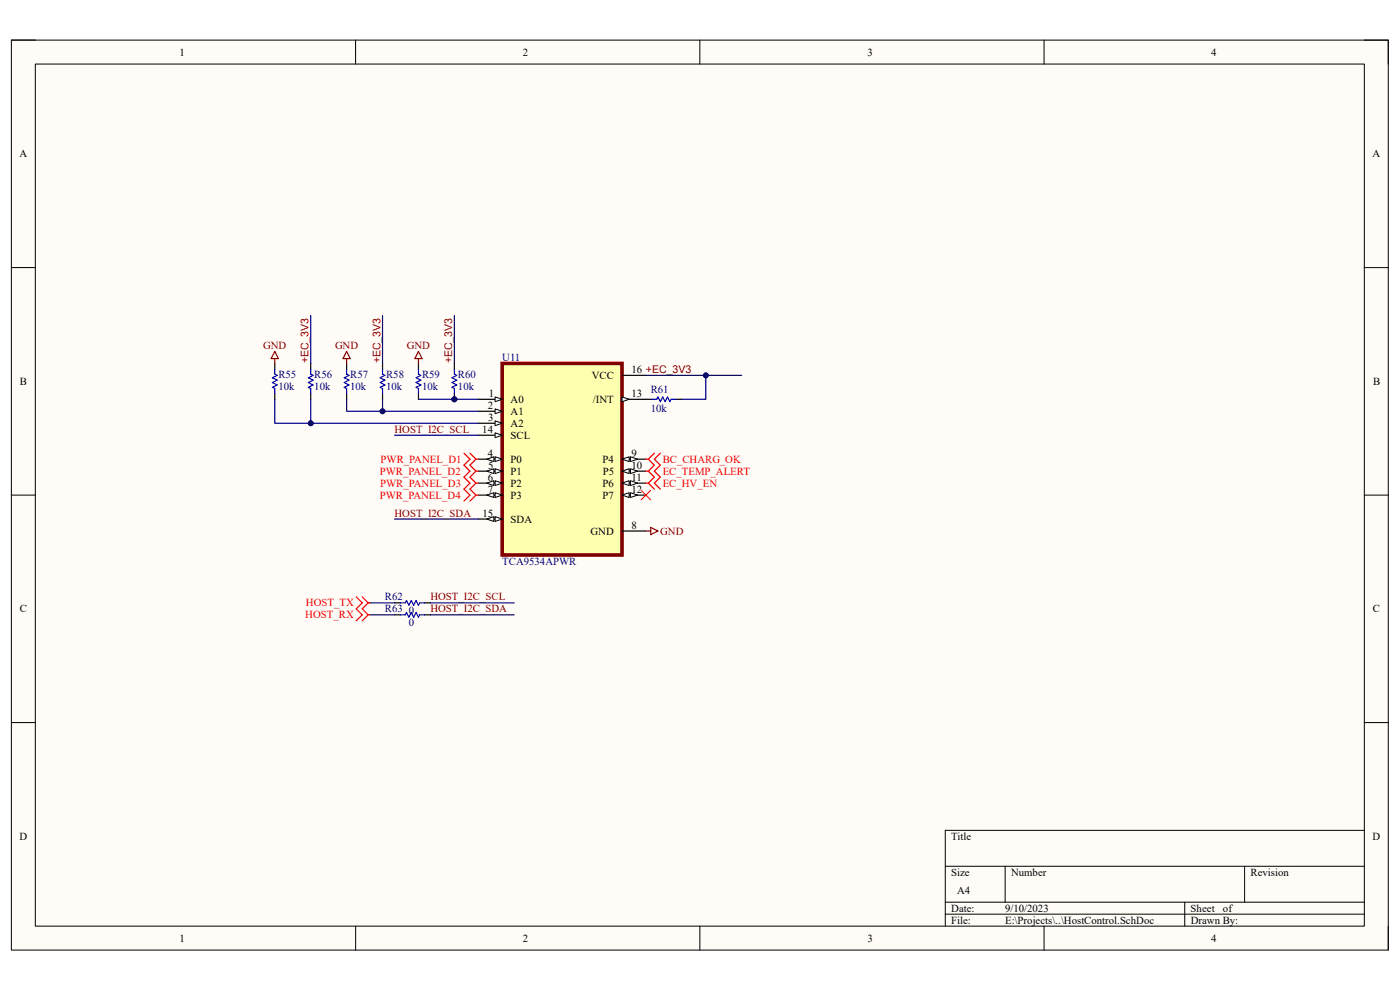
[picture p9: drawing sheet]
<svg xmlns="http://www.w3.org/2000/svg" width="297mm" height="210mm" viewBox="0 0 297 210" stroke-linecap="round" stroke-linejoin="round" font-family="sans-serif">
<path d="M2.4 8.5h292.1v193h-292.1z" fill-rule="evenodd" fill="#fffcf8"/>
<path d="M2.4 8.5h292.1v193h-292.1z" fill="none" stroke="#000" stroke-width=".21"/>
<path d="M7.5 13.6h281.9v182.9h-281.9z" fill-rule="evenodd" fill="#fffcf8"/>
<g fill="none" stroke="#000" stroke-width=".21">
<path d="M2.4 8.5h5.1M7.5 13.6h281.9v182.9h-281.9zM75.4 8.5v5.1M148.5 8.5v5.1M221.5 8.5v5.1M289.4 8.5h5.1v5.1M2.4 56.8h5.1M289.4 56.8h5.1M2.4 105h5.1M289.4 105h5.1M2.4 153.3h5.1M289.4 153.3h5.1"/>
<path d="M289.4 176.1h-88.9v20.4M75.4 196.5v5M148.5 196.5v5M200.5 183.8h88.9M200.5 191.4h88.9M200.5 193.9h88.9M213.2 183.8v7.6M221.5 196.5v5M251.3 191.4v5.1M264 183.8v7.6M294.5 196.5v5"/>
</g>
<path d="M106.6 77.1h25.4v40.6h-25.4z" fill-rule="evenodd" fill="#ffffb0"/>
<path d="M106.6 77.1h25.4v40.6h-25.4z" fill="none" stroke="#800000" stroke-width=".76"/>
<path d="M101.5 84.7h5.1" fill="none" stroke="#000" stroke-width=".25"/>
<path d="M105 84.2l1.6 .5-1.6 .5z" fill="#f8fcff"/>
<path d="M105 84.2l1.6 .5-1.6 .5z" fill="none" stroke="#000" stroke-width=".21"/>
<path d="M101.5 87.2h5.1" fill="none" stroke="#000" stroke-width=".25"/>
<path d="M105 86.7l1.6 .5-1.6 .6z" fill="#f8fcff"/>
<path d="M105 86.7l1.6 .5-1.6 .6z" fill="none" stroke="#000" stroke-width=".21"/>
<path d="M101.5 89.8h5.1" fill="none" stroke="#000" stroke-width=".25"/>
<path d="M105 89.3l1.6 .5-1.6 .5z" fill="#f8fcff"/>
<path d="M105 89.3l1.6 .5-1.6 .5z" fill="none" stroke="#000" stroke-width=".21"/>
<path d="M101.5 92.3h5.1" fill="none" stroke="#000" stroke-width=".25"/>
<path d="M105 91.8l1.6 .5-1.6 .5z" fill="#f8fcff"/>
<path d="M105 91.8l1.6 .5-1.6 .5z" fill="none" stroke="#000" stroke-width=".21"/>
<path d="M101.5 97.4h5.1" fill="none" stroke="#000" stroke-width=".25"/>
<path d="M105 96.9l1.6 .5-1.6 .5z" fill="#f8fcff"/>
<path d="M105 96.9l1.6 .5-1.6 .5z" fill="none" stroke="#000" stroke-width=".21"/>
<path d="M103.3 97.4l1.5-.5v1z" fill="#f8fcff"/>
<path d="M103.3 97.4l1.5-.5v1z" fill="none" stroke="#000" stroke-width=".21"/>
<path d="M101.5 99.9h5.1" fill="none" stroke="#000" stroke-width=".25"/>
<path d="M105 99.4l1.6 .5-1.6 .6z" fill="#f8fcff"/>
<path d="M105 99.4l1.6 .5-1.6 .6z" fill="none" stroke="#000" stroke-width=".21"/>
<path d="M103.3 99.9l1.5-.5v1.1z" fill="#f8fcff"/>
<path d="M103.3 99.9l1.5-.5v1.1z" fill="none" stroke="#000" stroke-width=".21"/>
<path d="M101.5 102.5h5.1" fill="none" stroke="#000" stroke-width=".25"/>
<path d="M105 102l1.6 .5-1.6 .5z" fill="#f8fcff"/>
<path d="M105 102l1.6 .5-1.6 .5z" fill="none" stroke="#000" stroke-width=".21"/>
<path d="M103.3 102.5l1.5-.5v1z" fill="#f8fcff"/>
<path d="M103.3 102.5l1.5-.5v1z" fill="none" stroke="#000" stroke-width=".21"/>
<path d="M101.5 105h5.1" fill="none" stroke="#000" stroke-width=".25"/>
<path d="M105 104.5l1.6 .5-1.6 .5z" fill="#f8fcff"/>
<path d="M105 104.5l1.6 .5-1.6 .5z" fill="none" stroke="#000" stroke-width=".21"/>
<path d="M103.3 105l1.5-.5v1z" fill="#f8fcff"/>
<path d="M103.3 105l1.5-.5v1z" fill="none" stroke="#000" stroke-width=".21"/>
<path d="M101.5 110.1h5.1" fill="none" stroke="#000" stroke-width=".25"/>
<path d="M105 109.6l1.6 .5-1.6 .5z" fill="#f8fcff"/>
<path d="M105 109.6l1.6 .5-1.6 .5z" fill="none" stroke="#000" stroke-width=".21"/>
<path d="M103.3 110.1l1.5-.5v1z" fill="#f8fcff"/>
<path d="M103.3 110.1l1.5-.5v1z" fill="none" stroke="#000" stroke-width=".21"/>
<path d="M132 79.6h5M132 84.7h5" fill="none" stroke="#000" stroke-width=".25"/>
<path d="M132 84.2l1.5 .5-1.5 .5z" fill="#f8fcff"/>
<path d="M132 84.2l1.5 .5-1.5 .5z" fill="none" stroke="#000" stroke-width=".21"/>
<path d="M132 97.4h5" fill="none" stroke="#000" stroke-width=".25"/>
<path d="M132 97.4l1.5-.5v1z" fill="#f8fcff"/>
<path d="M132 97.4l1.5-.5v1z" fill="none" stroke="#000" stroke-width=".21"/>
<path d="M133.7 96.9l1.6 .5-1.6 .5z" fill="#f8fcff"/>
<path d="M133.7 96.9l1.6 .5-1.6 .5z" fill="none" stroke="#000" stroke-width=".21"/>
<path d="M132 99.9h5" fill="none" stroke="#000" stroke-width=".25"/>
<path d="M132 99.9l1.5-.5v1.1z" fill="#f8fcff"/>
<path d="M132 99.9l1.5-.5v1.1z" fill="none" stroke="#000" stroke-width=".21"/>
<path d="M133.7 99.4l1.6 .5-1.6 .6z" fill="#f8fcff"/>
<path d="M133.7 99.4l1.6 .5-1.6 .6z" fill="none" stroke="#000" stroke-width=".21"/>
<path d="M132 102.5h5" fill="none" stroke="#000" stroke-width=".25"/>
<path d="M132 102.5l1.5-.5v1z" fill="#f8fcff"/>
<path d="M132 102.5l1.5-.5v1z" fill="none" stroke="#000" stroke-width=".21"/>
<path d="M133.7 102l1.6 .5-1.6 .5z" fill="#f8fcff"/>
<path d="M133.7 102l1.6 .5-1.6 .5z" fill="none" stroke="#000" stroke-width=".21"/>
<path d="M132 105h5" fill="none" stroke="#000" stroke-width=".25"/>
<path d="M132 105l1.5-.5v1z" fill="#f8fcff"/>
<path d="M132 105l1.5-.5v1z" fill="none" stroke="#000" stroke-width=".21"/>
<path d="M133.7 104.5l1.6 .5-1.6 .5z" fill="#f8fcff"/>
<path d="M133.7 104.5l1.6 .5-1.6 .5z" fill="none" stroke="#000" stroke-width=".21"/>
<path d="M88.8 77.1v1.3M88.8 83.4v1.3M137 84.7h1.3M143.4 84.7h1.3M132 112.6h5" fill="none" stroke="#000" stroke-width=".25"/>
<g fill="none" stroke="#f00" stroke-width=".25">
<path d="M98.4 96.1l1.3 1.3-1.3 1.3 1.3 1.2-1.3 1.3 1.3 1.3-1.3 1.3 1.3 1.2-1.3 1.3M99.7 96.1l1.3 1.3M101 99.9l-1.3 1.3 1.3 1.3M101 97.4l-1.3 1.3 1.3 1.2M101 99.9h.5M101 97.4h.5M137 99.9h.5M137.5 99.9l1.3 1.3M138.8 98.7l-1.3 1.2M140.1 98.7l-1.3 1.2 1.3 1.3M101 102.5l-1.3 1.3 1.3 1.2M101 102.5h.5"/>
<path d="M101 105l-1.3 1.3M101 105h.5"/>
</g>
<path d="M137 112.6h1.1M138.1 111.9l1.5 .7-1.5 .8z" fill="none" stroke="#800000" stroke-width=".25"/>
<path d="M88.8 78.4v1l.5 .2-1 .5 1 .5-1 .6 1 .5-1 .5 .5 .2v1M138.3 84.7h1l.3-.5 .5 1 .5-1 .5 1 .5-1 .5 1 .3-.5h1" fill="none" stroke="#00f" stroke-width=".25"/>
<circle cx="96.4" cy="84.7" r=".51" fill="#000080"/>
<circle cx="96.4" cy="84.7" r=".51" fill="none" stroke="#000080" stroke-width=".21"/>
<path d="M96.4 83.4v1.3" fill="none" stroke="#000" stroke-width=".25"/>
<circle cx="96.4" cy="84.7" r=".51" fill="#000080"/>
<circle cx="96.4" cy="84.7" r=".51" fill="none" stroke="#000080" stroke-width=".21"/>
<g fill="none" stroke="#000" stroke-width=".25">
<path d="M58.3 77.1v1.3M65.9 77.1v1.3M73.5 77.1v1.3M81.2 77.1v1.3M96.4 77.1v1.3M58.3 83.4v1.3M65.9 83.4v1.3M73.5 83.4v1.3M81.2 83.4v1.3M83.7 127.9h1.3M83.7 130.4h1.3M90 127.9h1.3"/>
<path d="M90 130.4h1.3"/>
</g>
<path d="M58.3 78.4v1l.5 .2-1 .5 1 .5-1 .6 1 .5-1 .5 .5 .2v1M65.9 78.4v1l.5 .2-1 .5 1 .5-1 .6 1 .5-1 .5 .5 .2v1M73.5 78.4v1l.5 .2-1 .5 1 .5-1 .6 1 .5-1 .5 .5 .2v1M81.2 78.4v1l.5 .2-1.1 .5 1.1 .5-1.1 .6 1.1 .5-1.1 .5 .6 .2v1M96.4 78.4v1l.5 .2-1 .5 1 .5-1 .6 1 .5-1 .5 .5 .2v1M85 127.9h1l.2-.5 .5 1 .6-1 .5 1 .5-1 .5 1 .2-.5h1M85 130.4h1l.2-.5 .5 1 .6-1 .5 1 .5-1 .5 1 .2-.5h1" fill="none" stroke="#00f" stroke-width=".25"/>
<path d="M58.3 74.5l.8 1.6h-1.6zM58.3 76.1v1M73.5 74.5l.8 1.6h-1.5zM73.5 76.1v1M88.8 74.5l.7 1.6h-1.5zM88.8 76.1v1" fill="none" stroke="#800000" stroke-width=".25"/>
<path d="M136 104l2.1 2M138.1 104l-2.1 2" fill="none" stroke="#f00" stroke-width=".21"/>
<path d="M75.6 126.6l1.2 1.3-1.2 1.3 1.2 1.2-1.2 1.3M76.8 126.6l1.3 1.3M78.1 130.4l-1.3 1.3M78.1 127.9l-1.3 1.3 1.3 1.2M78.1 130.4h.5M78.1 127.9h.5" fill="none" stroke="#f00" stroke-width=".25"/>
<path d="M88.8 84.7h12.7" fill="none" stroke="#000080" stroke-width=".25"/>
<circle cx="96.4" cy="84.7" r=".51" fill="#000080"/>
<circle cx="96.4" cy="84.7" r=".51" fill="none" stroke="#000080" stroke-width=".21"/>
<path d="M81.2 84.7v2.5h20.3" fill="none" stroke="#000080" stroke-width=".25"/>
<circle cx="81.2" cy="87.2" r=".51" fill="#000080"/>
<circle cx="81.2" cy="87.2" r=".51" fill="none" stroke="#000080" stroke-width=".21"/>
<path d="M73.5 84.7v2.5h7.7" fill="none" stroke="#000080" stroke-width=".25"/>
<circle cx="81.2" cy="87.2" r=".51" fill="#000080"/>
<circle cx="81.2" cy="87.2" r=".51" fill="none" stroke="#000080" stroke-width=".21"/>
<path d="M65.9 84.7v5.1h35.6" fill="none" stroke="#000080" stroke-width=".25"/>
<circle cx="65.9" cy="89.8" r=".51" fill="#000080"/>
<circle cx="65.9" cy="89.8" r=".51" fill="none" stroke="#000080" stroke-width=".21"/>
<path d="M58.3 84.7v5.1h7.6" fill="none" stroke="#000080" stroke-width=".25"/>
<circle cx="65.9" cy="89.8" r=".51" fill="#000080"/>
<circle cx="65.9" cy="89.8" r=".51" fill="none" stroke="#000080" stroke-width=".21"/>
<path d="M65.9 66.9v10.2M81.2 66.9v10.2M96.4 66.9v10.2M149.7 79.6v5.1h-5M83.7 92.3h17.8" fill="none" stroke="#000080" stroke-width=".25"/>
<circle cx="149.7" cy="79.6" r=".51" fill="#000080"/>
<circle cx="149.7" cy="79.6" r=".51" fill="none" stroke="#000080" stroke-width=".21"/>
<path d="M137 79.6h20.4M83.7 110.1h17.8" fill="none" stroke="#000080" stroke-width=".25"/>
<circle cx="149.7" cy="79.6" r=".51" fill="#000080"/>
<circle cx="149.7" cy="79.6" r=".51" fill="none" stroke="#000080" stroke-width=".21"/>
<path d="M78.6 130.4h5.1M78.6 127.9h5.1M91.3 130.4h17.8M91.3 127.9h17.8" fill="none" stroke="#000080" stroke-width=".25"/>
<path d="M137 97.4h.5M137.5 97.4l1.3 1.3M138.8 96.1l-1.3 1.3M140.1 96.1l-1.3 1.3 1.3 1.3M137 102.5h.5M137.5 102.5l1.3 1.3M138.8 101.2l-1.3 1.3M140.1 101.2l-1.3 1.3 1.3 1.3" fill="none" stroke="#f00" stroke-width=".25"/>
<g font-size="2.3">
<text x="38.1" y="11.8">1</text>
<text x="110.9" y="11.8">2</text>
<text x="184" y="11.8">3</text>
<text x="256.9" y="11.8">4</text>
<text x="4.1" y="33.4">A</text>
<text x="291.2" y="33.4">A</text>
<text x="4.2" y="81.7">B</text>
<text x="125.6" y="80.4">VCC</text>
<text x="134" y="79.1">16 +EC_3V3</text>
<text x="291.3" y="81.7">B</text>
<text x="103.5" y="86.7">2</text>
<text x="103.5" y="89.3">3</text>
<text x="103.7" y="84.2">1</text>
<text x="108.3" y="85.5">A0</text>
<text x="108.3" y="88">A1</text>
<text x="125.8" y="85.5">/INT</text>
<text x="134" y="84.2">13</text>
<text x="102.3" y="91.8">14</text>
<text x="108.3" y="90.6">A2</text>
<text x="108.3" y="93.1">SCL</text>
<text x="103.5" y="96.9">4</text>
<text x="103.5" y="102">6</text>
<text x="103.5" y="99.4">5</text>
<text x="108.3" y="98.2">P0</text>
<text x="108.3" y="100.7">P1</text>
<text x="127.8" y="98.2">P4</text>
<text x="127.9" y="100.7">P5</text>
<text x="134" y="96.9">9</text>
<text x="134" y="99.4">10</text>
<text x="134" y="102">11</text>
<text x="103.5" y="104.5">7</text>
<text x="108.3" y="103.3">P2</text>
<text x="108.3" y="105.8">P3</text>
<text x="127.8" y="103.3">P6</text>
<text x="127.8" y="105.8">P7</text>
<text x="134" y="104.5">12</text>
<text x="102.4" y="109.6">15</text>
<text x="108.3" y="110.9">SDA</text>
<text x="125.3" y="113.4">GND</text>
<text x="134" y="112.1">8</text>
<text x="4.2" y="129.9">C</text>
<text x="291.3" y="129.9">C</text>
<text x="4.1" y="178.2">D</text>
<text x="201.8" y="178.2">Title</text>
<text x="291.2" y="178.2">D</text>
<text x="201.8" y="185.8">Size</text>
<text x="214.5" y="185.8">Number</text>
<text x="265.3" y="185.8">Revision</text>
<text x="203.1" y="189.6">A4</text>
<text x="201.8" y="193.4">Date:</text>
<text x="201.8" y="196">File:</text>
<text x="213.2" y="196">E:\Projects\..\HostControl.SchDoc</text>
<text x="213.2" y="193.4">9/10/2023</text>
<text x="252.6" y="193.4">Sheet</text>
<text x="252.6" y="196">Drawn By:</text>
<text x="259.5" y="193.4">of</text>
<text x="38.1" y="199.8">1</text>
<text x="110.9" y="199.8">2</text>
<text x="184" y="199.8">3</text>
<text x="256.9" y="199.8">4</text>
</g>
<g font-size="2.3" fill="#800000">
<text x="55.8" y="74">GND</text>
<text x="71.1" y="74">GND</text>
<text x="86.3" y="74">GND</text>
<text x="83.7" y="91.8">HOST_I2C_SCL</text>
<text x="83.7" y="109.6">HOST_I2C_SDA</text>
<text x="140.1" y="113.4">GND</text>
<text x="91.3" y="127.4">HOST_I2C_SCL</text>
<text x="91.3" y="129.9">HOST_I2C_SDA</text>
</g>
<g font-size="2.3" fill="#000080">
<text x="106.6" y="76.6">U11</text>
<text x="59.1" y="80.1">R55</text>
<text x="59.1" y="82.7">10k</text>
<text x="66.7" y="80.1">R56</text>
<text x="66.7" y="82.7">10k</text>
<text x="74.3" y="80.1">R57</text>
<text x="74.3" y="82.7">10k</text>
<text x="81.9" y="80.1">R58</text>
<text x="81.9" y="82.7">10k</text>
<text x="89.5" y="80.1">R59</text>
<text x="89.5" y="82.7">10k</text>
<text x="97.2" y="80.1">R60</text>
<text x="97.2" y="82.7">10k</text>
<text x="138" y="83.4">R61</text>
<text x="138" y="87.5">10k</text>
<text x="106.6" y="119.8">TCA9534APWR</text>
<text x="81.7" y="127.4">R62</text>
<text x="81.7" y="129.9">R63</text>
<text x="86.7" y="130.2">0</text>
<text x="86.7" y="132.7">0</text>
</g>
<g font-size="2.3" fill="#f00">
<text x="80.6" y="100.7">PWR_PANEL_D2</text>
<text x="80.7" y="98.2">PWR_PANEL_D1</text>
<text x="140.6" y="100.7">EC_TEMP_ALERT</text>
<text x="140.6" y="98.2">BC_CHARG_OK</text>
<text x="80.6" y="105.8">PWR_PANEL_D4</text>
<text x="80.6" y="103.3">PWR_PANEL_D3</text>
<text x="140.6" y="103.3">EC_HV_EN</text>
<text x="64.8" y="131.2">HOST_RX</text>
<text x="64.9" y="128.7">HOST_TX</text>
</g>
<g font-size="2.2" fill="#800000">
<text x="65.4" y="77.1" transform="rotate(-90 65.4 77.1)">+EC_3V3</text>
<text x="80.7" y="77.1" transform="rotate(-90 80.7 77.1)">+EC_3V3</text>
<text x="95.9" y="77.1" transform="rotate(-90 95.9 77.1)">+EC_3V3</text>
</g>
</svg>
